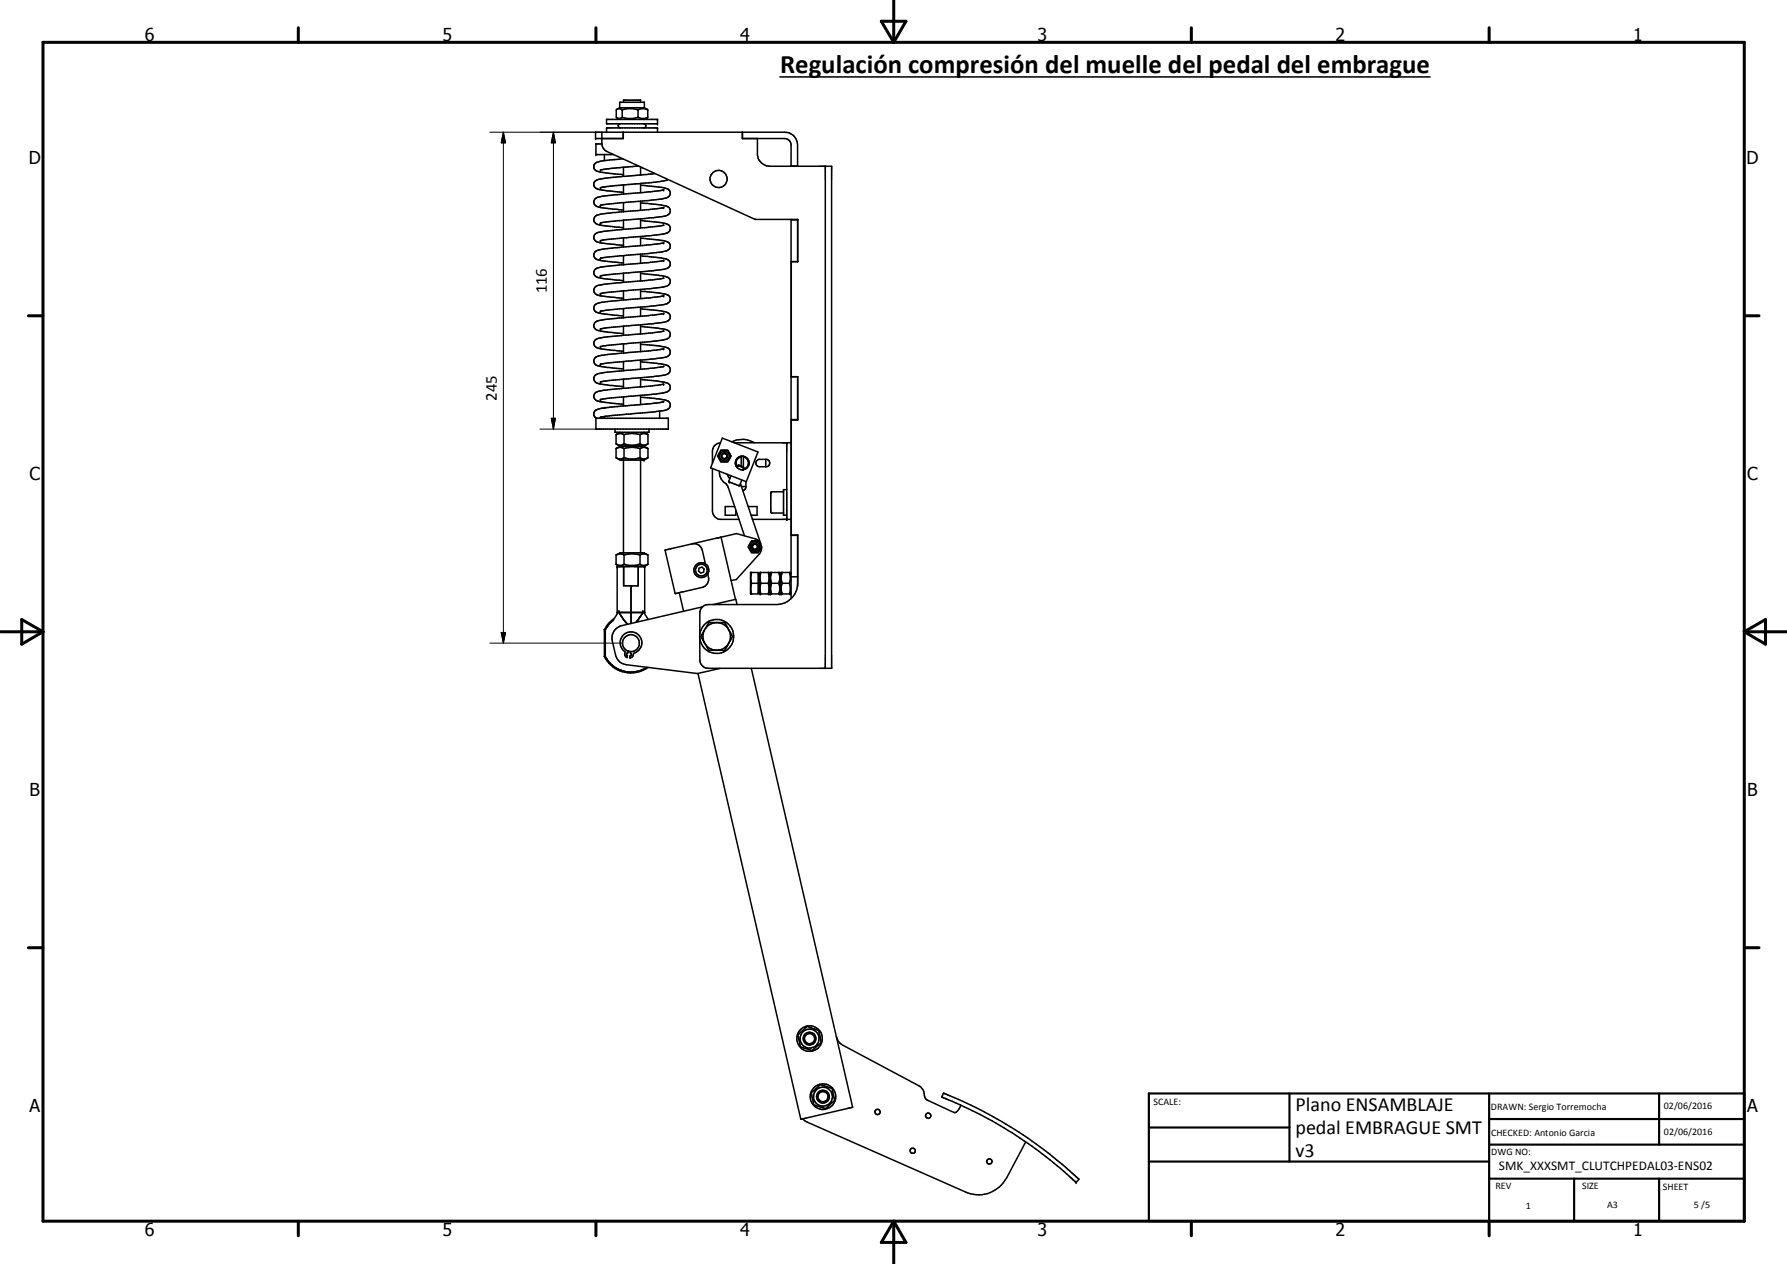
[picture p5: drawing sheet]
<svg xmlns="http://www.w3.org/2000/svg" width="420mm" height="297mm" viewBox="0 0 420 297" stroke-linecap="round" stroke-linejoin="round" font-family="sans-serif">
<g fill="none" stroke="#000" stroke-width=".35">
<path d="M183.4 18.1h152.8M141.5 33.8l.3 .9 .9 .9 34.7 15.9 10.2 .1v9.9h-1.6M141.5 31.1v2.7M141.5 33.8h-1.4v2.5h4.1M142.1 36.3v1.5M142.6 28.1h12v1h-12zM142.6 31.1v-1h12v1M145.1 27.7l.6 .4M145.7 29.1l-.3 .5 .1 .4 .4 .1M145.7 25.3v-1.3h5.8v1.3M145.7 25.3h5.8M145.7 25.3l-.6 .4"/>
<path d="M146.3 25.8a.95 .95 0 0 0-1.4 0v1.8a.95 .95 0 0 0 1.4 0M146.3 25.8a5.7 5.7 0 0 1 3.7 0M146.3 27.6a5.7 5.7 0 0 0 3.7 0M146.3 25.8v1.8M146.5 37.3a20.2 20.2 0 0 0-6.5 1 1.19 1.19 0 0 0-.3 1.4 1.19 1.19 0 0 0 1.2 .7l5.7 .7M146.5 31.1v1.5M146.5 31.1v1.5h-6.5v-1.5h44.5a2.97 2.97 0 0 1 3 3v5M146.6 24v-.5h4v.5M146.6 39.3v2.1M150 27.6a2.26 2.26 0 0 0 2.3 0M150 25.8v1.8M150.1 39l-6.1 .5-2.8 .5"/>
<path d="M150.6 39.2v1.9M150.6 39.4h.4M151.5 25.3l.8 .5M151.5 29.1l.3 .2v.5l-.5 .3M152.2 25.7a2.31 2.31 0 0 0-2.2 .1M152.2 25.7l.1 .1M152.3 27.6l-.8 .5M152.3 25.8v1.8M174.5 31.1v1.5h10a1.52 1.52 0 0 1 1.5 1.5v5M174.6 31.1v1.5M178.1 32.6v3.8a3 3 0 0 0 2.9 2.7h14.5v118h-28.9a2 2 0 0 1-2.1-2v-4.9M186 39h1.5"/>
<path d="M194 39.1v118M141.2 44.1h.1M146.6 43.5v2.1M146.6 47.6v2.2M146.6 51.7v2.2M146.6 55.9v2.1M150.6 47.3l-4.9 .4-4.5 .6M150.6 51.4l-5.4 .5-4 .5M150.6 55.6l-9.4 1M150.6 59.7l-4.9 .4-4.5 .6M150.6 43.1v2.2M150.6 47.3v2.1"/>
<path d="M150.6 51.4v2.2M150.6 55.6v2.1M150.6 59.7v2.2M150.6 43.6l5.2 .5a1.54 1.54 0 0 1 1.7 1.7 2.35 2.35 0 0 1-2 1l-4.9 .5M150.6 47.7l3.8 .3a5 5 0 0 1 3 .9 1.26 1.26 0 0 1-1.1 1.9l-5.7 .6M150.6 51.8l5.2 .6a1.64 1.64 0 0 1 1.8 1.3 1.74 1.74 0 0 1-1.8 1.3l-5.2 .6M150.6 56l4.9 .5a2.19 2.19 0 0 1 2.1 1.2 1.39 1.39 0 0 1-1.6 1.4l-5.4 .6M154 40.8l-10.1 .9a9.4 9.4 0 0 0-4 .8 1.24 1.24 0 0 0-.1 1.4 1.24 1.24 0 0 0 1.2 .7l5.6 .6M156 48.8h.1M156.1 52.9l-4.1 .6-6.9 .5-3.6 .5a1.52 1.52 0 0 0-1.8 1.7 2.61 2.61 0 0 0 2.4 1l4.5 .5M156.1 57.1l-3.1 .4-8.4 .7-3.4 .5a1.24 1.24 0 0 0-1.4 .7 1.24 1.24 0 0 0 .4 1.5l1.2 .4 5.2 .5M156.1 48.8l-3.6 .5-11.3 1a1.28 1.28 0 0 0-1.4 .8 1.28 1.28 0 0 0 .4 1.5 26.7 26.7 0 0 0 6.4 .9"/>
<path d="M156.1 44.6l-3.1 .5-11.5 1a1.57 1.57 0 0 0-1.8 1.8 3.7 3.7 0 0 0 3.1 1.1l3.8 .4M157 42.2l-2.8 .6-9.5 .8-3.5 .5M186 51.6v89.1M186 51.7h1.5M187.5 51.6v9.9M146.6 60.1v2.1M146.6 64.2v2.1M146.6 68.4v2.1M146.6 72.5v2.2M146.6 76.7v2.1M150.6 63.9l-9.4 1M150.6 68l-9.4 1"/>
<path d="M150.6 72.2l-4.9 .4-4.5 .6M150.6 76.3l-7.3 .7-2.1 .3M150.6 63.9v2.1M150.6 68v2.1M150.6 72.2v2.1M150.6 76.3v2.2M150.6 60.1l4.9 .5a2.18 2.18 0 0 1 2.1 1.2 1.38 1.38 0 0 1-1.3 1.4l-5.7 .7M150.6 64.3a25 25 0 0 1 6.6 1 1.18 1.18 0 0 1 .3 1.3 1.18 1.18 0 0 1-1.2 .8l-5.7 .6M150.6 68.5l4.5 .4a3.1 3.1 0 0 1 2.4 .9 1.27 1.27 0 0 1-1.2 1.7l-5.7 .7M150.6 72.6l4.2 .4a3.2 3.2 0 0 1 2.7 1 1.26 1.26 0 0 1-1.2 1.7l-5.7 .6M150.6 76.8a23.3 23.3 0 0 1 6.6 .9 1.18 1.18 0 0 1 .3 1.4 1.18 1.18 0 0 1-1.2 .7l-5.7 .7M156 77.8v.1"/>
<path d="M156 69.5v.1M156.1 65.4l-2.7 .4-8.3 .7-3.6 .4a1.52 1.52 0 0 0-1.8 1.8 3.7 3.7 0 0 0 3.1 1l3.8 .4M156.1 77.8l-2.7 .4-12.2 1.2a1.24 1.24 0 0 0-1.4 .7 1.24 1.24 0 0 0 .4 1.5l1.2 .4 5.2 .5M156.1 73.7l-2.2 .3-12.1 1.2a2.15 2.15 0 0 0-2.2 1.1 1.55 1.55 0 0 0 1.8 1.6l5.2 .5M156.1 69.5l-3.1 .5-6.4 .5a26.7 26.7 0 0 0-6.4 .9 1.16 1.16 0 0 0-.5 1.4 1.16 1.16 0 0 0 1.2 .8l5.7 .7M156.1 61.2l-3.6 .5-11.3 1.1a1.47 1.47 0 0 0-1.5 1.7 2.39 2.39 0 0 0 2.1 .9l4.8 .6M186 61.5v27h1.6v10.2h-1.6v27h1.6v11.4a5 5 0 0 1-5 5h-16a2 2 0 0 0-2.1 2v4.8M140.1 98.3h17v2.5h-17zM141.3 93.9h.1M142.1 97.9v.4M142.4 95.8l-.3 .1M146.6 80.8v2.2"/>
<path d="M146.6 85v2.1M146.6 89.1v2.1M146.6 93.3v2.1M150.6 88.8l-7.3 .6-2.1 .4M150.6 80.5l-9.4 .9M150.6 84.6l-9.4 1M150.6 92.9l-9.4 1M150.6 80.5v2.1M150.6 84.6v2.2M150.6 88.8v2.1M150.6 92.9v2.2M150.6 80.9l4.5 .4a3.5 3.5 0 0 1 2.3 .8 1.26 1.26 0 0 1-1.1 1.9l-5.7 .6"/>
<path d="M150.6 85l4.5 .5a3.5 3.5 0 0 1 2.3 .8 1.26 1.26 0 0 1-1.1 1.8l-5.7 .7M150.6 89.2l4.9 .5a1.84 1.84 0 0 1 2.1 1.4 1.74 1.74 0 0 1-1.8 1.3l-5.2 .5M150.6 93.3l4.5 .5a3.5 3.5 0 0 1 2.3 .8 1.23 1.23 0 0 1-1.1 1.8l-15.1 1.6M155.1 96.6v1.7M156.1 82l-1.8 .3-7.7 .7a22.4 22.4 0 0 0-6.5 .9 1.26 1.26 0 0 0-.3 1.5 1.26 1.26 0 0 0 1.4 .7l5.4 .6M156.1 90.3l-2.7 .4-7.8 .7a14.7 14.7 0 0 0-5.7 .9 1.21 1.21 0 0 0-.2 1.4 1.21 1.21 0 0 0 1.2 .7l5.7 .6M156.1 94.4l-3.5 .5-6.7 .6a21.7 21.7 0 0 0-5.9 .9 1.07 1.07 0 0 0 .4 1.9M156.1 86.1l-2.2 .4-12.1 1.1a1.88 1.88 0 0 0-2.2 1.3 1.64 1.64 0 0 0 1.8 1.4l5.2 .5M186 88.6h1.5M186 98.6h1.5M187.5 88.5v10.2M144.6 100.8v.8h8v-.8"/>
<path d="M144.9 102.2v2.1M144.9 105.4v2.2M144.9 107.6l.9 .5h5.6l.9-.5M144.9 107.6a1.55 1.55 0 0 0 1.8 0M144.9 105.4a1.76 1.76 0 0 1 1.8 0M144.9 104.3a1.45 1.45 0 0 0 1.8 0M144.9 102.2a1.76 1.76 0 0 1 1.8 0M144.9 104.3l.9 .6M145.8 104.9h5.6M145.8 104.9l-.9 .5M145.8 101.6l-.9 .6M146.6 108.1v21.8"/>
<path d="M146.7 102.2v2.1M146.7 105.4v2.2M146.7 107.6a5.8 5.8 0 0 0 3.8 0M146.7 105.4a6.1 6.1 0 0 1 3.8 0M146.7 104.3a5.4 5.4 0 0 0 3.8 0M146.7 102.2a6.1 6.1 0 0 1 3.8 0M150.5 102.2v2.1M150.5 105.4v2.2M150.5 107.6a1.55 1.55 0 0 0 1.8 0M150.5 105.4a1.76 1.76 0 0 1 1.8 0M150.5 104.3a1.55 1.55 0 0 0 1.8 0M150.5 102.2a1.76 1.76 0 0 1 1.8 0"/>
<path d="M150.6 108.1v21.8M151.4 104.9l.9 .5M151.4 101.6l.9 .6M152.3 102.2v2.1M152.3 105.4v2.2M152.3 104.3l-.9 .6M167.5 110.1v10a2.07 2.07 0 0 0 1.7 1.9h4.6M169.2 110.7a3.2 3.2 0 0 0 1.5 3l.5 .9 3.8 11.3M169.4 104.1a2.03 2.03 0 0 0-1.9 1.9v2.9M169.5 105.8h1.6l.1 .2 .7 1.2-.8 1.3h-1.6l-.8-1.3zM169.8 103l8.4 3.2-2.7 7-8.4-3.3zM171 111.5l.6 .9"/>
<path d="M171.9 111.8l-.5 1.4 1.1 .5a1.56 1.56 0 0 0 1.4 .3l.5-1.2M172 103.8a5.4 5.4 0 0 1 5.4 .3M172.7 104.1h13.3M172.8 119h-2.3v2.1h2.5v-1.2M172.9 108.9a1.58 1.58 0 0 0 1.9 1.5M173.3 107.9l-.4 .8M173.5 109.4l1.3 .5M173.5 109.4l.2-.1 1.1 .4M173.5 107.6l-.2 .2M174.1 113.7l4.7 14M174.3 107.2h.5M174.3 107.2v2.3"/>
<path d="M174.3 107.4a1.48 1.48 0 0 0-1 2.3M174.3 107.2l-.6 .2M174.3 107.2a1.61 1.61 0 0 0-1 2.7l.2-.5M174.7 107.2l.3 .1M174.8 107.2l.4 .2 .7 .7M174.8 109.9h.1M174.8 109.7l.1 .2M174.8 107.2v2.5M174.8 107.4a1.47 1.47 0 0 1 1.2 1.4 1.47 1.47 0 0 1-1.2 1.4v.2M174.9 109.9l-.1 .5M175 107.3l.8 .5M175.4 113.2l-.1 1.6-.7 .5"/>
<path d="M175.4 114.3h-1.1M175.8 109.8l-1 .6M175.9 108l.2 .7M175.9 119h2.1v2.1h-1.4M176 108.3l.1 .7M176.1 109.2a1.42 1.42 0 0 1-1.3 1.2M176.1 108.9l-.2 .6M177.8 108.4l.6-.5h1.9a.88 .88 0 0 1 .7 1 .88 .88 0 0 1-.9 .8h-1.5a.87 .87 0 0 1-.8-1.3zM180 107.9v1.8M184.2 115.6h-2.8l-.2 .1v4.7l.3 .2h2.7M185 115.1h-.8v6h.8M185 104.1v17.9"/>
<path d="M144.9 130.4l.9-.5h5.6l.9 .5M144.9 130.4a1.76 1.76 0 0 1 1.8 0M144.9 132.6l.7 .3 .7-.1 .4-.2M144.9 132.6l.9 .5M144.9 130.4v2.2M146.6 133.1v4.6h3.5v-4.6M146.7 130.4a6.1 6.1 0 0 1 3.8 0M146.7 132.6a5.8 5.8 0 0 0 3.8 0M146.7 130.4v2.2M148.4 137.7v8.8M150.5 130.4a1.76 1.76 0 0 1 1.8 0M150.5 132.6l.7 .3 .6-.1 .5-.2"/>
<path d="M150.5 130.4v2.2M152.3 132.6l-.9 .5M152.3 130.4v2.2M159.7 139.3l1 4.4M162.7 127.8a2.02 2.02 0 0 1 2.4 1.5l.8 3.2M162.7 127.8l-6.3 1.5 2.3 10.2 1-.2M164.4 133.5l.6-.2 .6 .4-.2 .8-.6 .2-.6-.5zM166.4 134.9a2.2 2.2 0 0 1-1.4 3.1l-5.3 1.3M169.5 126.2l-6.8 1.6M169.5 126.2l3.4 14.6M169.5 126.2l3.7-.8 4.3 1.2a2.12 2.12 0 0 1 1.5 1.8M176.5 134.5h1.8v5.1h-1.8z"/>
<path d="M176.7 127.1h1.6l.8 1.4-.8 1.4h-1.6l-.4-.7a1.14 1.14 0 0 1 .2-1.7zM176.7 134.5a3.3 3.3 0 0 0 0 2.6M176.7 137.1l-.2 1.2 .2 1.3M176.7 137.1h1.6M176.9 122h9.1M177.6 127.8a.75 .75 0 0 0-.8 .9 .75 .75 0 0 0 1.1 .5 .75 .75 0 0 0 .1-1.3M177.6 127.8l.4 .1M178.3 134.9h.2M178.3 139.2h.2M178.5 134.9l.2-.4h2.1l.2 .4M178.5 139.2l.2 .4h2.1l.2-.4M178.5 134.9v4.3"/>
<path d="M178.9 137.1h1.7M178.9 137.1l-.2 1.2 .2 1.3M178.9 134.5a3.9 3.9 0 0 0 0 2.6M179 128.6v.6l-.4 1-5.5 6-1.2 .2M180.6 134.5a3.9 3.9 0 0 1 0 2.6M180.6 137.1l.2 1.2-.2 1.3M181 134.9l.2-.4h2.1l.2 .4M181 139.2l.2 .4h2.1l.2-.4M181 134.9v4.3M181.4 137.1h1.7M181.4 134.5l-.2 1 .2 1.6M181.4 137.1l-.2 .9 .2 1.6"/>
<path d="M183.1 134.5l.2 1-.2 1.6M183.1 137.1l.2 .9-.2 1.6M183.5 134.9l.2-.4h2.1l.2 .4M183.5 139.2l.2 .4h2.1l.2-.4M183.5 134.9v4.3M183.9 137.1h1.7M183.9 134.5l-.2 1 .2 1.6M183.9 137.1l-.2 .9 .2 1.6M185.6 134.5l.2 1-.2 1.6M185.6 137.1l.2 .9-.2 1.6M186 125.8h1.5M186 135.6h1.6"/>
<path d="M187.5 125.7v12.1M142.1 148v6.3M142.1 148h.2M142.1 154.3h.2M142.1 154.3a7 7 0 0 0 10.3 2.5M142.3 148v6.3M142.3 154.3a6.8 6.8 0 0 0 9.8 2.5M144.4 145.3a6.6 6.6 0 0 0-2.3 2.7M145.5 143.6l-.1 .3h-.3v-10.8h6.5v10.8h-.3l-.1-.3M145.5 143.9h5.7M145.5 143.6v.3M145.5 143.9l1.2 1.9"/>
<path d="M145.5 143.6l-1.4 2.2-.8 .8-1 1.4M146.7 145.8l.4 .4M147.1 146.2l.5 .5M148.3 153.1l-.1 .4 .3 .3-.4 .3-.1 .5 .7-.3 .3-.8a2.55 2.55 0 0 0 1.6-3.7 2.55 2.55 0 0 0-4-.7 2.55 2.55 0 0 0 .4 4.1 .97 .97 0 0 0 .4 1.3l.1-.4-.2-.2v-.3l.3-.2 .1-.4 .6 .2M150.1 145.6l-.5 .6zM151.2 143.6l1.2 2M151.2 143.6v.3M151.2 143.9l-1.1 1.7M165.1 142.6l-18.9 4.4a2.97 2.97 0 0 0-2.2 3.6l.7 3.3a2.99 2.99 0 0 0 2.6 2.3l16.7 2.1 5.4-1.2M165.7 148l-1 1.6 1 1.6M165.7 148a3.3 3.3 0 0 0 0 3.2M165.7 151.2l.2 .4"/>
<path d="M165.9 147.6l-.2 .4M165.9 147.6l.8-1.3h3.7l.7 1.3M165.9 147.6a3.3 3.3 0 0 1 5.2 0M165.9 151.6l.8 1.2h3.7l.7-1.2M165.9 151.6a3.3 3.3 0 0 0 5.2 0M167.7 142.1l5.3-1.3 .3 1.3M171.1 147.6l.4 .7M171.5 148.3l.7 1.3-.7 1.2M171.5 150.8l-.4 .8M171.5 148.3l.2 .8-.2 1.7M176.6 157.1l23.9 103.1-12.1 2.8h-.1l-24.2-104.7M187.6 243.2l2.2-2 2 .7a.73 .73 0 0 1 .8 1l.5 2.1-2.2 1.9-2.7-.9z"/>
<path d="M190.7 256.8l2.2-1.9 2 .7a.72 .72 0 0 1 .8 .2 .72 .72 0 0 1 .1 .7l.4 2.1-1.6 1.4a.76 .76 0 0 1-1.2 .3l-1.3-.4a.76 .76 0 0 1-.9-1zM196.7 243.6l.5 1.2 1 .8 17.8 9.5a2.89 2.89 0 0 1 1.5 2.8l.5 .6 6.2 2.9h.6l1.2-1.6M188.7 262.9l1 .8 37.3 16.4a7.4 7.4 0 0 0 9.7-3.3l4.5-8.4M252.8 277.7l-1.1-1.1a99.6 99.6 0 0 0-25-16.5l-5.3-2.3 .4-.9 1.1 .4a101.2 101.2 0 0 1 20.6 11.5l6.1 4.7 4.1 3.6-.7 .8M252.8 277.7h.1M252.9 277.7l.1 .1M253 277.8v.1"/>
<circle cx="168.9" cy="42.1" r="2.02"/>
<circle cx="170.3" cy="107.2" r=".6"/>
<circle cx="170.3" cy="107.2" r=".74"/>
<circle cx="170.3" cy="107.2" r="1.15"/>
<circle cx="164.9" cy="134" r="1.75"/>
<circle cx="164.9" cy="134" r="1.38"/>
<circle cx="177.5" cy="128.5" r="1.16"/>
<circle cx="177.5" cy="128.5" r=".61"/>
<circle cx="148.3" cy="151.2" r="1.98"/>
<circle cx="168.5" cy="149.6" r="4"/>
<circle cx="190.3" cy="244.1" r="1.19"/>
<circle cx="190.3" cy="244.1" r="1.49"/>
<circle cx="190.3" cy="244.1" r="2.99"/>
<circle cx="190.3" cy="244.1" r="2.23"/>
<circle cx="193.5" cy="257.7" r="3"/>
<circle cx="193.5" cy="257.7" r="1.5"/>
<circle cx="193.5" cy="257.7" r="2.21"/>
<circle cx="193.5" cy="257.7" r="1.19"/>
<circle cx="206.3" cy="261.3" r=".62"/>
<circle cx="214.6" cy="270.4" r=".61"/>
<circle cx="218.2" cy="262.2" r=".62"/>
<circle cx="232.6" cy="272.9" r=".62"/>
</g>
<g fill="#000">
<circle cx="140" cy="32.6" r=".18"/>
<circle cx="140" cy="31.1" r=".18"/>
<circle cx="140.1" cy="36.3" r=".18"/>
<circle cx="141.2" cy="40" r=".18"/>
<circle cx="154.6" cy="30.1" r=".18"/>
<circle cx="154.6" cy="28.1" r=".18"/>
<circle cx="154.6" cy="29.1" r=".18"/>
<circle cx="141.2" cy="52.4" r=".18"/>
<circle cx="141.2" cy="44.1" r=".18"/>
<circle cx="141.2" cy="56.6" r=".18"/>
<circle cx="141.2" cy="48.3" r=".18"/>
<circle cx="156" cy="57.1" r=".18"/>
<circle cx="156" cy="48.8" r=".18"/>
<circle cx="156" cy="44.6" r=".18"/>
<circle cx="141.2" cy="73.2" r=".18"/>
<circle cx="141.2" cy="64.9" r=".18"/>
<circle cx="141.2" cy="69" r=".18"/>
<circle cx="141.2" cy="60.7" r=".18"/>
<circle cx="141.2" cy="77.3" r=".18"/>
<circle cx="156" cy="73.7" r=".18"/>
<circle cx="156" cy="69.5" r=".18"/>
<circle cx="156" cy="61.2" r=".18"/>
<circle cx="141.2" cy="85.6" r=".18"/>
<circle cx="141.2" cy="89.8" r=".18"/>
<circle cx="141.2" cy="93.9" r=".18"/>
<circle cx="141.2" cy="81.4" r=".18"/>
<circle cx="141.2" cy="98" r=".18"/>
<circle cx="156" cy="90.3" r=".18"/>
<circle cx="156" cy="82" r=".18"/>
<circle cx="151.4" cy="104.9" r=".18"/>
<circle cx="151.4" cy="108.1" r=".18"/>
<circle cx="171.5" cy="113.3" r=".18"/>
<circle cx="173.7" cy="109.3" r=".18"/>
<circle cx="174.8" cy="109.7" r=".18"/>
<circle cx="174.8" cy="110.2" r=".18"/>
<circle cx="181.2" cy="115.9" r=".18"/>
<circle cx="185" cy="104.1" r=".18"/>
<circle cx="145.1" cy="133.1" r=".18"/>
<circle cx="151.4" cy="129.9" r=".18"/>
<circle cx="151.6" cy="133.1" r=".18"/>
<circle cx="178.5" cy="139.2" r=".18"/>
<circle cx="178.5" cy="134.9" r=".18"/>
<circle cx="178.7" cy="134.5" r=".18"/>
<circle cx="178.7" cy="139.6" r=".18"/>
<circle cx="180.8" cy="134.5" r=".18"/>
<circle cx="180.8" cy="139.6" r=".18"/>
<circle cx="181" cy="139.2" r=".18"/>
<circle cx="181" cy="134.9" r=".18"/>
<circle cx="181.2" cy="139.6" r=".18"/>
<circle cx="181.2" cy="134.5" r=".18"/>
<circle cx="183.3" cy="134.5" r=".18"/>
<circle cx="183.3" cy="139.6" r=".18"/>
<circle cx="183.5" cy="134.9" r=".18"/>
<circle cx="183.5" cy="139.2" r=".18"/>
<circle cx="183.7" cy="134.5" r=".18"/>
<circle cx="183.7" cy="139.6" r=".18"/>
<circle cx="185" cy="122" r=".18"/>
<circle cx="185.8" cy="139.6" r=".18"/>
<circle cx="185.8" cy="134.5" r=".18"/>
<circle cx="145.1" cy="143.9" r=".18"/>
<circle cx="151.6" cy="143.9" r=".18"/>
<circle cx="253" cy="277.9" r=".18"/>
</g>
<g fill="none" stroke="#000" stroke-width=".71">
<path d="M10.1 9.9h400v277.1h-400zM70.1 6.5v3.4M140.1 6.5v3.4M207.2 5h5.8l-2.9 4.9zM210.1 0v9.9M280.1 6.5v3.4M350.1 6.5v3.4M6.7 74.2h3.4M410.1 74.2h3.5M.1 148.5h10M5.1 145.6l5 2.9-5 2.9zM410.1 148.5h10"/>
<path d="M410.1 148.5l5-2.9v5.8zM6.7 222.7h3.4M410.1 222.7h3.5M70.1 287v3.4M140.1 287v3.4M210.1 287v10M210.1 287l2.9 5h-5.8zM280.1 287v3.4M350.1 287v3.4"/>
</g>
<path d="M270.1 257h140v30h-140zM303.2 257v16M350.1 257v30M390.1 257v12M270.1 265h33.1M270.1 273h80M350.1 277h60M350.1 269h60M350.1 263h60M370.1 277v10M390.1 277v10" fill="none" stroke="#000" stroke-width=".51"/>
<path d="M115.2 31.1h24.8M118.4 31.1l.5 2.5h-1.1zM118.4 31.1v120M130.1 31.1l.5 2.5h-1zM130.1 31.1v69.7M129.6 98.3h1l-.5 2.5zM126.9 100.8h13.2M115.2 151.1h31.2M117.8 148.6h1.1l-.5 2.5z" fill="none" stroke="#000" stroke-width=".24"/>
<path d="M118.4 31.1l.5 2.5h-1.1zM130.1 31.1l.5 2.5h-1zM129.6 98.3h1l-.5 2.5zM117.8 148.6h1.1l-.5 2.5z" fill="#000"/>
<text font-size="6.3" x="183.4" y="17.2">Regulación compresión del muelle del pedal del embrague</text>
<g font-size="4.7">
<text x="304.6" y="261.2">Plano ENSAMBLAJE</text>
<text x="304.6" y="266.6">pedal EMBRAGUE SMT</text>
<text x="304.6" y="272">v3</text>
</g>
<g font-size="4.2">
<text x="34" y="9.6">6</text>
<text x="104" y="9.6">5</text>
<text x="174" y="9.6">4</text>
<text x="244" y="9.6">3</text>
<text x="314" y="9.6">2</text>
<text x="384" y="9.6">1</text>
<text x="6.8" y="38.7">D</text>
<text x="410.6" y="38.7">D</text>
<text x="7" y="112.9">C</text>
<text x="410.8" y="112.9">C</text>
<text x="7" y="187.1">B</text>
<text x="410.8" y="187.1">B</text>
<text x="7" y="261.4">A</text>
<text x="410.8" y="261.4">A</text>
<text x="34" y="290.4">6</text>
<text x="104" y="290.4">5</text>
<text x="174" y="290.4">4</text>
<text x="244" y="290.4">3</text>
<text x="314" y="290.4">2</text>
<text x="384" y="290.4">1</text>
</g>
<g font-size="3.9">
<text x="128.6" y="69" transform="rotate(-90 128.6 69)">116</text>
<text x="116.8" y="94.1" transform="rotate(-90 116.8 94.1)">245</text>
</g>
<text font-size="3.1" x="352.4" y="275">SMK_XXXSMT_CLUTCHPEDAL03-ENS02</text>
<g font-size="2.4">
<text x="271.2" y="259.7">SCALE:</text>
<text x="350.6" y="260.8">DRAWN: Sergio Torremocha</text>
<text x="391.2" y="260.6">02/06/2016</text>
<text x="350.6" y="267">CHECKED: Antonio Garcia</text>
<text x="391.2" y="266.7">02/06/2016</text>
<text x="350.6" y="271.4">DWG NO:</text>
<text x="351.6" y="279.3">REV</text>
<text x="372" y="279.4">SIZE</text>
<text x="391" y="279.6">SHEET</text>
<text x="358.7" y="284.1">1</text>
<text x="377.9" y="283.8">A3</text>
<text x="398.3" y="283.8">5 /5</text>
</g>
</svg>
